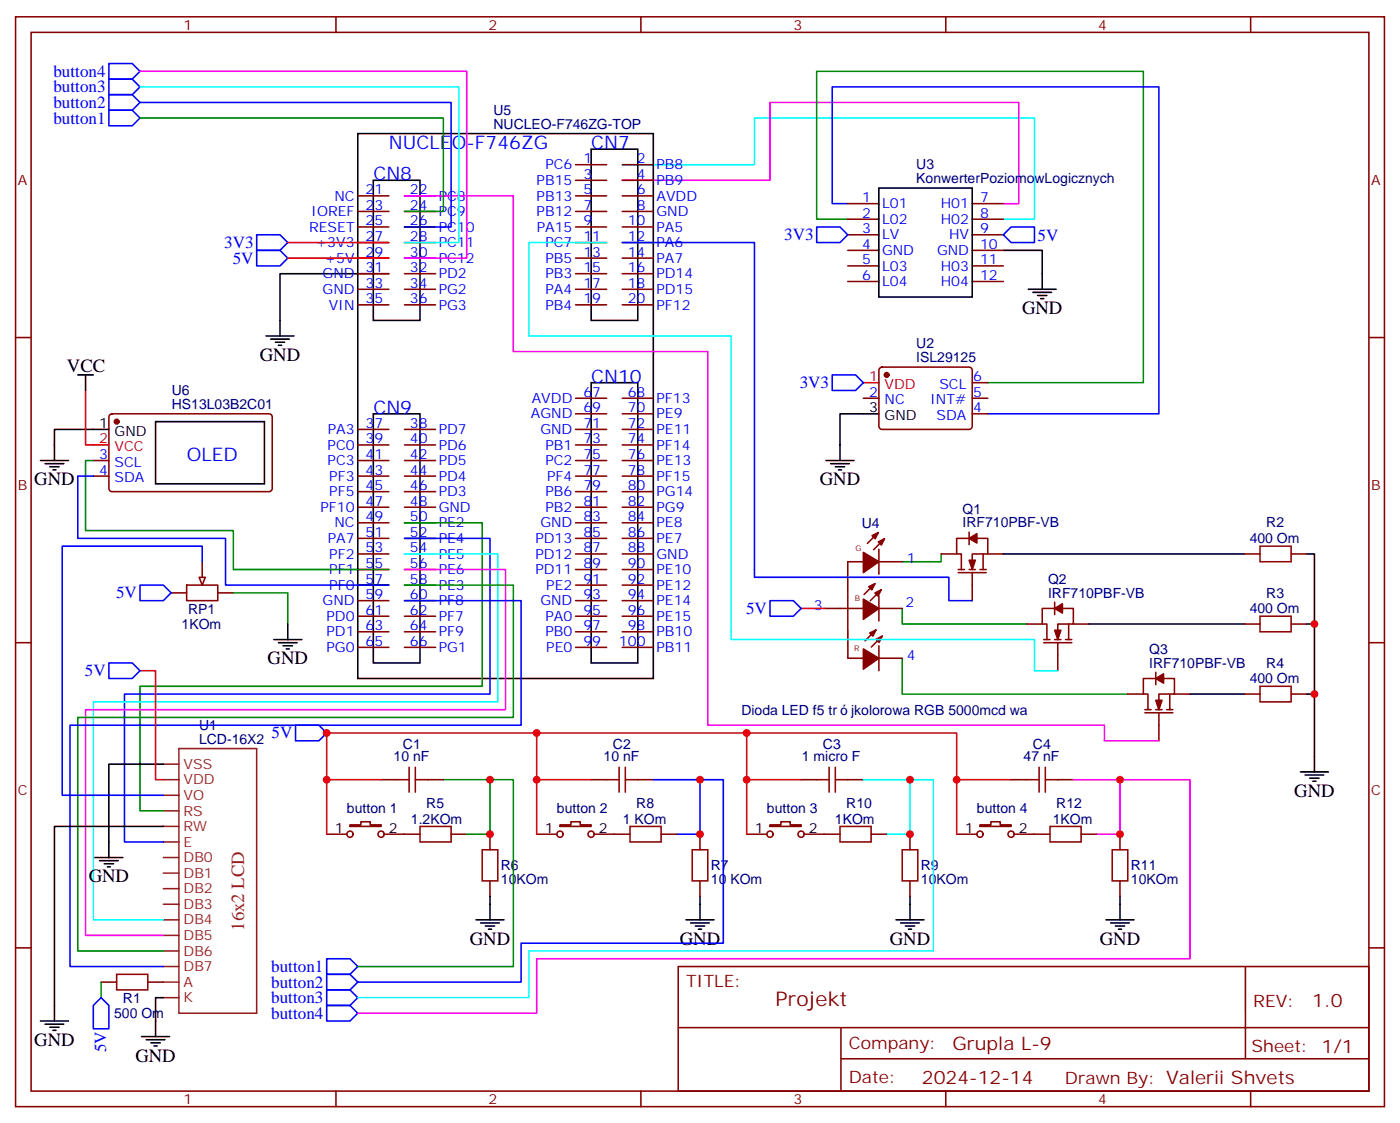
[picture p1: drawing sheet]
<svg xmlns="http://www.w3.org/2000/svg" width="317mm" height="254mm" viewBox="0 0 317 254" stroke-linecap="round" stroke-linejoin="round" font-family="sans-serif">
<path d="M192.3 49.7h-7.1v-33.5h74.1v70.5h-35.3M91.7 118.5h17.7v37h-77.7v28.2h5.3M91.7 132.6h24.7v30h-98.8v52.9h19.4M204.6 137.9v3.5h28.2M213.4 125.5v1.8h-8.8M204.6 149.2v8.1h51.2M100.5 176.7h10.6v12.3h-5.3M22.9 222.5v3.6" fill="none" stroke="#008700" stroke-width=".35"/>
<g fill="none" stroke="#000" stroke-width=".35">
<path d="M81.1 30.3h67.1v123.4h-67.1zM134.1 33.8h10.5v38.8h-10.5zM84.7 40.9h10.5v31.7h-10.5zM199.3 42.6h21.2v24.7h-21.2zM227.5 56.7h8.9v8.8M60.3 76.1h6.4M61.4 76.8h4.2M62.4 77.5h2.2M63.1 78.2h.8M88.2 62h-24.7v14.1M233.2 65.5h6.3M234.2 66.3h4.3"/>
<path d="M235.3 67h2.1M236 67.7h.7M84.7 93.8h10.5v56.4h-10.5zM134.1 86.7h10.5v63.5h-10.5zM199.3 93.8h-8.8v10.6M187.3 104.4h6.4M188.4 105.1h4.2M189.4 105.8h2.2M190.1 106.5h.8M227.5 125.5h54.7M296.3 125.5h1.8v49.4M246.9 141.4h35.3"/>
<path d="M269.9 157.3h12.3M296.3 141.4h1.8M296.3 157.3h1.8M37 173.1h-12.3v21.2M294.9 174.9h6.4M296 175.6h4.2M297 176.3h2.2M297.7 177h.7M21.5 194.3h6.4M22.6 195h4.2M23.6 195.7h2.2M24.3 196.4h.7"/>
<path d="M37 187.3h-24.7v44.1M107.9 208.4h6.4M109 209.1h4.2M110.1 209.8h2.1M110.8 210.5h.7M111.1 203.1v5.3M155.6 208.4h6.3M156.6 209.1h4.3M157.7 209.8h2.1M158.4 210.5h.7M158.7 203.1v5.3M203.2 208.4h6.3"/>
<path d="M204.3 209.1h4.2M205.3 209.8h2.1M206 210.5h.7M206.4 203.1v5.3M250.8 208.4h6.4M251.9 209.1h4.2M252.9 209.8h2.2M253.6 210.5h.8M254 203.1v5.3M9.2 231.4h6.3M10.2 232.1h4.3M11.3 232.8h2.1"/>
<path d="M12 233.5h.7M32.1 234.9h6.4M33.2 235.6h4.2M34.2 236.3h2.1M34.9 237h.7M37 226.1h-1.7v8.8"/>
</g>
<path d="M141.1 37.3h30v-10.6h63.5v23h-7.1M137.6 55h-17.7v21.1h45.9v68.8h68.8v7.1h5.3M91.7 125.5h21.2v33.5h-91.7v49.4h15.8M195.8 176.7h10.6v12.3h-5.3" fill="none" stroke="#0ff" stroke-width=".35"/>
<path d="M91.7 44.4h24.7v35.3h44.1v84.6h90v3.6h12.3M141.1 40.9h33.5v-17.7h56.5v22.9h-3.6M91.7 129h23v31.8h-95.3v51.1h17.6M243.4 176.7h10.6v12.3h-5.3" fill="none" stroke="#f0f" stroke-width=".35"/>
<g fill="none" stroke="#00f" stroke-width=".35">
<path d="M58.2 56.7h5.3l1.8 1.8-1.8 1.8h-5.3zM58.2 53.2h5.3l1.8 1.8-1.8 1.7h-5.3zM141.1 55h30v75.8h44.1v5.3h5.3M185.2 51.4h5.3l1.8 1.8-1.8 1.8h-5.3zM192.3 46.1h-3.6v-26.4h74.1v74.1h-38.8M227.5 53.2l1.8-1.8h5.3v3.6h-5.3zM188.7 84.9h5.3l1.8 1.8-1.8 1.8h-5.3zM91.7 122h19.4v35.3h-82.9v33.5h8.8M91.7 136.1h26.5v28.2h-102.3v54.7h21.1M174.6 136.1h5.3l1.8 1.8-1.8 1.7h-5.3zM24.7 150.2h5.3l1.7 1.8-1.7 1.7h-5.3zM67 164.3h5.3l1.8 1.8-1.8 1.8h-5.3z"/>
<path d="M148.2 176.7h10.5v12.3h-5.2M22.9 226.1l1.8 1.7v5.3h-3.5v-5.3z"/>
</g>
<g fill="none" stroke="#870000" stroke-width=".35">
<path d="M3.5 3.8h310.5v247h-310.5zM7.1 7.3h303.3v239.9h-303.3zM76.2 3.8v3.5M145.3 3.8v3.5M214.5 3.8v3.5M283.6 3.8v3.5M130.5 37.3h7.1M141.1 37.3h7.1M81.1 44.4h7.1M81.1 47.9h7.1M81.1 51.4h7.1M81.1 55h7.1"/>
<path d="M81.1 58.5h7.1M91.7 44.4h7.1M91.7 47.9h7.1M91.7 51.4h7.1M91.7 55h7.1M91.7 58.5h7.1M130.5 40.9h7.1M130.5 44.4h7.1M130.5 47.9h7.1M130.5 51.4h7.1M130.5 55h7.1M130.5 58.5h7.1"/>
<path d="M141.1 40.9h7.1M141.1 44.4h7.1M141.1 47.9h7.1M141.1 51.4h7.1M141.1 55h7.1M141.1 58.5h7.1M192.3 46.1h7M192.3 49.7h7M192.3 53.2h7M192.3 56.7h7M220.5 46.1h7M220.5 49.7h7"/>
<path d="M220.5 53.2h7M220.5 56.7h7M3.5 76.5h3.6M81.1 62h7.1M81.1 65.5h7.1M81.1 69.1h7.1M91.7 62h7.1M91.7 65.5h7.1M91.7 69.1h7.1M130.5 62h7.1M130.5 65.5h7.1M130.5 69.1h7.1"/>
<path d="M141.1 62h7.1M141.1 65.5h7.1M141.1 69.1h7.1M192.3 60.3h7M192.3 63.8h7M220.5 60.3h7M220.5 63.8h7M310.4 76.5h3.6M81.1 97.3h7.1M91.7 97.3h7.1M130.5 97.3h7.1M130.5 90.2h7.1"/>
<path d="M130.5 93.8h7.1M141.1 97.3h7.1M141.1 90.2h7.1M141.1 93.8h7.1M195.8 90.2h3.5M199.6 83.4l.4-.2h19.8a.71 .71 0 0 1 .7 .7v12.7a.76 .76 0 0 1-.7 .7h-19.8a.76 .76 0 0 1-.7-.7v-12.7zM220.5 90.2h3.5M220.5 93.8h3.5M220.5 86.7h3.5M81.1 100.8h7.1M81.1 104.4h7.1M81.1 107.9h7.1"/>
<path d="M81.1 111.4h7.1M81.1 114.9h7.1M81.1 118.5h7.1M91.7 100.8h7.1M91.7 104.4h7.1M91.7 107.9h7.1M91.7 111.4h7.1M91.7 114.9h7.1M91.7 118.5h7.1M130.5 100.8h7.1M130.5 104.4h7.1M130.5 107.9h7.1"/>
<path d="M130.5 111.4h7.1M130.5 114.9h7.1M130.5 118.5h7.1M141.1 100.8h7.1M141.1 104.4h7.1M141.1 107.9h7.1M141.1 111.4h7.1M141.1 114.9h7.1M141.1 118.5h7.1M38.8 134.3h3.5M42.3 132.6h7.1v3.5h-7.1zM45.9 127.3v3.5"/>
<path d="M49.4 134.3h3.5M81.1 122h7.1M81.1 125.5h7.1M81.1 129h7.1M81.1 132.6h7.1M81.1 136.1h7.1M81.1 139.6h7.1M91.7 122h7.1M91.7 125.5h7.1M91.7 129h7.1M91.7 132.6h7.1M91.7 136.1h7.1"/>
<path d="M91.7 139.6h7.1M130.5 122h7.1M130.5 125.5h7.1M130.5 129h7.1M130.5 132.6h7.1M130.5 136.1h7.1M130.5 139.6h7.1M141.1 122h7.1M141.1 125.5h7.1M141.1 129h7.1M141.1 132.6h7.1M141.1 136.1h7.1"/>
<path d="M141.1 139.6h7.1M187 137.9h8.8M195.8 127.3h-3.5v21.8M198.4 132.2l-2.4 2.5M199.2 120.7l-2.5 2.4M199.3 137.9h5.3M199.3 127.3h5.3M199.3 124.5v5.6M199.3 135v5.7M199.8 133.7l-2.4 2.4M200.6 122.1l-2.5 2.5M213.4 125.5h3.6"/>
<path d="M217.3 129h1.4M217.3 129.8h6.4M219.8 122h-2.8v3.5h1v3.5M219.8 120.6v2.8M219.8 129h1.4M220.5 122h3.5v3.5h-3.5v3.5M220.5 129.8v6.3M222.2 129h1.5M223 125.5v3.5M224 125.5h3.5M239.2 137.9h-2.8v3.5h1v3.5M239.2 136.5v2.8"/>
<path d="M239.9 137.9h3.5v3.5h-3.5v3.5M282.2 125.5h3.6M292.8 125.5h3.5M3.5 145.6h3.6M81.1 143.2h7.1M81.1 146.7h7.1M91.7 143.2h7.1M91.7 146.7h7.1M130.5 143.2h7.1M130.5 146.7h7.1M141.1 143.2h7.1M141.1 146.7h7.1"/>
<path d="M192.3 149.2h3.5M198.7 142.7l-2.5 2.5M199.3 146.3v5.7M199.3 149.2h5.3M200.1 144.1l-2.5 2.5M232.8 141.4h3.6M236.7 145.6h6.4M236.7 144.9h1.4M239.2 144.9h1.4M239.9 145.6v6.4M241.7 144.9h1.4M242.4 141.4v3.5"/>
<path d="M243.4 141.4h3.5M255.8 157.3h3.5M262.1 153.7h-2.8v3.6h1v3.5M262.1 152.3v2.9M262.8 153.7h3.5v3.6h-3.5v3.5M265.3 157.3v3.5M266.3 157.3h3.6M282.2 157.3h3.6M282.2 141.4h3.6M292.8 157.3h3.5M292.8 141.4h3.5M310.4 145.6h3.6"/>
<path d="M86.4 176.7h3.6M97 176.7h3.5M134.1 176.7h3.5M144.6 176.7h3.6M181.7 176.7h3.5M192.3 176.7h3.5M229.3 176.7h3.5M239.9 176.7h3.5M259.6 161.5h6.4M259.6 160.8h1.5M262.1 160.8h1.4M262.8 161.5v6.4"/>
<path d="M264.6 160.8h1.4M74.1 189h4.6M79.4 186.9h2.4v-.7h2.2v.7h2.4v.4h-7zM87.1 189h8.1M102.3 189h3.5M111.1 189v3.5M111.1 199.6v3.5M121.7 189h4.6M127 186.9h2.5v-.7h2.1v.7h2.5v.4h-7.1zM134.8 189h8.1M149.9 189h3.6M158.7 189v3.5"/>
<path d="M158.7 199.6v3.5M169.3 189h4.6M174.6 186.9h2.5v-.7h2.1v.7h2.5v.4h-7.1zM182.4 189h8.1M197.6 189h3.5M206.4 189v3.5M206.4 199.6v3.5M217 189h4.5M222.2 186.9h2.5v-.7h2.1v.7h2.5v.4h-7.1zM230 189h8.1M245.2 189h3.5M254 189v3.5"/>
<path d="M254 199.6v3.5M3.5 214.8h3.6M153.8 219h156.6v28.2h-156.6zM282.4 219v20.9M310.4 214.8h3.6M22.9 222.5h3.6M33.5 222.5h3.5M153.8 232.9h156.5M190.7 239.9h119.6M190.7 232.9v14.1M76.2 247.2v3.6M145.3 247.2v3.6"/>
<path d="M214.5 247.2v3.6M283.6 247.2v3.6"/>
<circle cx="79.4" cy="189" r=".71"/>
<circle cx="86.4" cy="189" r=".71"/>
<circle cx="127" cy="189" r=".71"/>
<circle cx="134.1" cy="189" r=".71"/>
<circle cx="174.6" cy="189" r=".71"/>
<circle cx="181.7" cy="189" r=".71"/>
<circle cx="222.3" cy="189" r=".71"/>
<circle cx="229.3" cy="189" r=".71"/>
</g>
<g fill="#870000" stroke="#870000" stroke-width=".35">
<path d="M195.8 125.2l3.5 2.1-3.5 2.5z"/>
<path d="M195.8 135.7l3.5 2.2-3.5 2.4z"/>
<path d="M199.2 122.8l1.4-.7-.7 1.4z"/>
<path d="M197.8 121.4l1.4-.7-.7 1.4z"/>
<path d="M198.4 134.4l1.4-.7-.7 1.4z"/>
<path d="M197 132.9l1.4-.7-.7 1.5z"/>
<path d="M197.3 143.4l1.4-.7-.7 1.4z"/>
<path d="M198.7 144.9l1.4-.8-.7 1.5z"/>
<path d="M195.8 147l3.5 2.2-3.5 2.4z"/>
<path d="M262.1 158.7h1.4l-.7 2.1z"/>
<path d="M262.1 153.7l1.8-1v2.1z"/>
<path d="M239.2 142.8h1.4l-.7 2.1z"/>
<path d="M239.2 137.9l1.7-1.1v2.1z"/>
<path d="M219.8 126.9h1.4l-.7 2.1z"/>
<path d="M219.8 122l1.7-1.1v2.1z"/>
<circle cx="201.1" cy="84.9" r=".53"/>
</g>
<path d="M65.3 58.5h22.9M65.3 55h22.9M195.8 86.7h3.5M181.7 137.9h5.3M31.7 152h3.6v24.7h1.7M74.1 176.7h12.3M121.7 166.1h47.6v22.9M121.7 176.7v12.3M134.1 176.7h-12.4v-10.6h-47.6v22.9M169.3 166.1h47.7v22.9M169.3 176.7h12.4M217 176.7h12.3" fill="none" stroke="#f00" stroke-width=".35"/>
<g fill="none" stroke="#8c2424" stroke-width=".35">
<path d="M37 176.7h3.6M37 173.1h3.6M40.6 169.6h17.6v60h-17.6zM37 194.3h3.6M37 197.8h3.6M37 190.8h3.6M37 187.3h3.6M37 183.7h3.6M37 180.2h3.6M37 201.4h3.6M37 204.9h3.6M37 208.4h3.6"/>
<path d="M37 211.9h3.6M37 215.5h3.6M37 219h3.6M37 222.5h3.6M37 226.1h3.6"/>
</g>
<g fill="none" stroke="#a10000" stroke-width=".35">
<path d="M285.8 123.8h7v3.5h-7zM285.8 139.6h7v3.6h-7zM285.8 155.5h7v3.5h-7zM90 176.7h2.8M92.8 173.8v5.7M94.2 176.7h2.8M94.2 173.8v5.7M137.6 176.7h2.8M140.4 173.8v5.7M141.8 176.7h2.8M141.8 173.8v5.7M185.2 176.7h2.8"/>
<path d="M188 173.8v5.7M189.4 176.7h2.9M189.4 173.8v5.7M232.8 176.7h2.9M235.7 173.8v5.7M237.1 176.7h2.8M237.1 173.8v5.7M95.2 187.3h7.1v3.5h-7.1zM109.4 192.5h3.5v7.1h-3.5zM142.9 187.3h7v3.5h-7zM157 192.5h3.5v7.1h-3.5zM190.5 187.3h7.1v3.5h-7.1z"/>
<path d="M204.6 192.5h3.5v7.1h-3.5zM238.1 187.3h7.1v3.5h-7.1zM252.2 192.5h3.6v7.1h-3.6zM26.5 220.8h7v3.5h-7z"/>
</g>
<path d="M45.2 130.8h1.4l-.7 1.8z" fill="#f0f0f0" stroke="#870000" stroke-width=".35"/>
<g fill="none" stroke="#00f" stroke-width=".35">
<path d="M24.7 14.4h5.3l1.7 1.8-1.7 1.7h-5.3zM24.7 17.9h5.3l1.7 1.8-1.7 1.7h-5.3zM24.7 21.4h5.3l1.7 1.8-1.7 1.8h-5.3zM24.7 25h5.3l1.7 1.7-1.7 1.8h-5.3zM31.7 23.2h70.6v28.2h-10.6M21.2 107.9h-3.6v14.1h33.6v10.6h37M31.7 132.6h5.3l1.8 1.7-1.8 1.8h-5.3zM45.9 127.3v-3.5h-31.8v56.4h22.9M158.7 176.7h5.3v37h-45.8v8.8h-37.1M74.1 217.2h5.3l1.7 1.8-1.7 1.8h-5.3zM74.1 220.8h5.3l1.7 1.7-1.7 1.8h-5.3zM74.1 224.3h5.3l1.7 1.8-1.7 1.7h-5.3z"/>
<path d="M74.1 227.8h5.3l1.7 1.8-1.7 1.8h-5.3z"/>
</g>
<path d="M31.7 26.7h68.8v21.2h-8.8M21.2 104.4h-1.8v15.8h33.5v8.8h35.3M52.9 134.3h12.4v7.1M111.1 176.7h5.3v42.3h-35.3" fill="none" stroke="#008700" stroke-width=".35"/>
<g fill="none" stroke="#000" stroke-width=".35">
<path d="M17.6 84.9h3.6M19.4 84.9v3.6M24.7 97.3h-12.4v7.1M35.3 95.5h24.7v14.1h-24.7zM9.2 104.4h6.3M10.2 105.1h4.3M11.3 105.8h2.1M12 106.5h.7M62.1 144.9h6.3M63.1 145.6h4.3M64.2 146.3h2.1M64.9 147h.7"/>
<path d="M65.3 141.4v3.5"/>
</g>
<path d="M31.7 19.7h72.4v35.3h-12.4M206.4 176.7h5.3v38.8h-91.8v10.6h-38.8" fill="none" stroke="#0ff" stroke-width=".35"/>
<path d="M31.7 16.2h74.1v42.3h-14.1M254 176.7h15.9v40.5h-148.2v12.4h-40.6" fill="none" stroke="#f0f" stroke-width=".35"/>
<path d="M24.9 94l.5-.2h35.6a.71 .71 0 0 1 .7 .7v16.2a.76 .76 0 0 1-.7 .7h-35.6a.76 .76 0 0 1-.7-.7v-16.2zM21.2 104.4h3.5M21.2 107.9h3.5" fill="none" stroke="#870000" stroke-width=".35"/>
<circle cx="26.5" cy="95.5" r=".53" fill="#870000" stroke="#870000" stroke-width=".35"/>
<path d="M19.4 88.5v12.3h5.3" fill="none" stroke="#f00" stroke-width=".35"/>
<g fill="#c00">
<circle cx="298.1" cy="157.3" r=".88"/>
<circle cx="298.1" cy="141.4" r=".88"/>
<circle cx="111.1" cy="189" r=".88"/>
<circle cx="158.8" cy="189" r=".88"/>
<circle cx="121.7" cy="176.7" r=".88"/>
<circle cx="206.4" cy="189" r=".88"/>
<circle cx="121.7" cy="166.1" r=".88"/>
<circle cx="169.3" cy="176.7" r=".88"/>
<circle cx="254" cy="189" r=".88"/>
<circle cx="169.3" cy="166.1" r=".88"/>
<circle cx="217" cy="176.7" r=".88"/>
<circle cx="74.1" cy="176.7" r=".88"/>
<circle cx="74.1" cy="166.1" r=".88"/>
<circle cx="111.1" cy="176.7" r=".88"/>
<circle cx="158.8" cy="176.7" r=".88"/>
<circle cx="206.4" cy="176.7" r=".88"/>
<circle cx="254" cy="176.7" r=".88"/>
</g>
<text font-size="4.6" fill="#800" x="175.9" y="228">Projekt</text>
<g font-size="4.2" fill="#00f">
<text x="88.2" y="33.8">NUCLEO-F746ZG</text>
<text x="134.1" y="33.8">CN7</text>
<text x="84.7" y="40.9">CN8</text>
<text x="134.1" y="86.7">CN10</text>
<text x="84.7" y="93.8">CN9</text>
<text x="42.3" y="104.4">OLED</text>
</g>
<g font-size="4.2">
<text x="231.8" y="71.2">GND</text>
<text x="58.9" y="81.8">GND</text>
<text x="15.2" y="84.2">VCC</text>
<text x="7.8" y="110">GND</text>
<text x="185.9" y="110">GND</text>
<text x="60.7" y="150.6">GND</text>
<text x="293.5" y="180.6">GND</text>
<text x="20.1" y="200">GND</text>
<text x="106.5" y="214.1">GND</text>
<text x="154.2" y="214.1">GND</text>
<text x="201.8" y="214.1">GND</text>
<text x="249.4" y="214.1">GND</text>
<text x="7.8" y="237">GND</text>
<text x="30.7" y="240.5">GND</text>
</g>
<text font-size="4.2" fill="#8d2323" x="55.4" y="210.9" transform="rotate(-90 55.4 210.9)">16x2 LCD</text>
<g font-size="4.2" fill="#800">
<text x="297.6" y="228.3">1.0</text>
<text x="216" y="237.8">Grupla L-9</text>
<text x="209.1" y="245.6">2024-12-14</text>
</g>
<g font-size="3.9" fill="#00f">
<text x="12.1" y="17.4">button4</text>
<text x="12.1" y="21">button3</text>
<text x="12.1" y="24.5">button2</text>
<text x="12.1" y="28">button1</text>
<text x="50.8" y="56.2">3V3</text>
<text x="52.8" y="59.7">5V</text>
<text x="177.8" y="54.4">3V3</text>
<text x="235.3" y="54.5">5V</text>
<text x="181.4" y="87.9">3V3</text>
<text x="26.3" y="135.5">5V</text>
<text x="169.2" y="139">5V</text>
<text x="19.3" y="153.1">5V</text>
<text x="61.6" y="167.3">5V</text>
<text x="61.5" y="220.3">button1</text>
<text x="61.5" y="223.8">button2</text>
<text x="61.5" y="227.3">button3</text>
<text x="61.5" y="230.9">button4</text>
<text x="24.1" y="238.4" transform="rotate(-90 24.1 238.4)">5V</text>
</g>
<g font-size="3.9" fill="#800">
<text x="155.6" y="223.6">TITLE:</text>
<text x="284.2" y="228.3">REV:</text>
<text x="192.5" y="237.8">Company:</text>
<text x="283.9" y="238.4">Sheet: 1/1</text>
<text x="192.5" y="245.5">Date:</text>
<text x="241.5" y="245.6">Drawn By: Valerii Shvets</text>
</g>
<g font-size="3.2" fill="#800">
<text x="41.6" y="6.8">1</text>
<text x="110.8" y="6.8">2</text>
<text x="179.9" y="6.8">3</text>
<text x="249.1" y="6.8">4</text>
<text x="4.1" y="41.9">A</text>
<text x="311" y="41.9">A</text>
<text x="4.1" y="111.1">B</text>
<text x="311" y="111.1">B</text>
<text x="4.1" y="180.2">C</text>
<text x="311" y="180.2">C</text>
<text x="41.6" y="250.2">1</text>
<text x="110.8" y="250.2">2</text>
<text x="179.9" y="250.2">3</text>
<text x="249.1" y="250.2">4</text>
</g>
<g font-size="3.2" fill="#000080">
<text x="111.9" y="29.2">NUCLEO-F746ZG-TOP</text>
<text x="111.9" y="26">U5</text>
<text x="207.8" y="41.4">KonwerterPoziomowLogicznych</text>
<text x="207.8" y="38.2">U3</text>
<text x="207.8" y="82">ISL29125</text>
<text x="207.8" y="78.8">U2</text>
<text x="39" y="89.4">U6</text>
<text x="39" y="92.6">HS13L03B2C01</text>
<text x="195.4" y="119.6">U4</text>
<text x="218.3" y="119.5">IRF710PBF-VB</text>
<text x="218.3" y="116.4">Q1</text>
<text x="287.2" y="119.5">R2</text>
<text x="283.4" y="123.1">400 Om</text>
<text x="237.7" y="135.4">IRF710PBF-VB</text>
<text x="237.7" y="132.2">Q2</text>
<text x="287.2" y="135.4">R3</text>
<text x="41.2" y="142.5">1KOm</text>
<text x="42.7" y="139">RP1</text>
<text x="283.4" y="139">400 Om</text>
<text x="260.6" y="148.1">Q3</text>
<text x="260.6" y="151.3">IRF710PBF-VB</text>
<text x="283.4" y="154.9">400 Om</text>
<text x="287.2" y="151.3">R4</text>
<text x="168.1" y="161.9">Dioda LED f5 tr</text>
<text x="193" y="161.9">jkolorowa RGB 5000mcd wa</text>
<text x="45.1" y="165.4">U1</text>
<text x="45.1" y="168.6">LCD-16X2</text>
<text x="89.3" y="172.5">10 nF</text>
<text x="91.4" y="169.6">C1</text>
<text x="136.9" y="172.5">10 nF</text>
<text x="139" y="169.6">C2</text>
<text x="181.9" y="172.5">1 micro F</text>
<text x="186.6" y="169.6">C3</text>
<text x="232.2" y="172.5">47 nF</text>
<text x="234.3" y="169.6">C4</text>
<text x="78.7" y="184.3">button 1</text>
<text x="96.7" y="183">R5</text>
<text x="126.3" y="184.3">button 2</text>
<text x="144.3" y="183">R8</text>
<text x="173.9" y="184.3">button 3</text>
<text x="191.9" y="183">R10</text>
<text x="221.6" y="184.3">button 4</text>
<text x="239.5" y="183">R12</text>
<text x="93.2" y="186.6">1.2KOm</text>
<text x="141.3" y="186.6">1 KOm</text>
<text x="189.4" y="186.6">1KOm</text>
<text x="238.7" y="186.6">1KOm</text>
<text x="113.6" y="197.2">R6</text>
<text x="161.2" y="197.2">R7</text>
<text x="208.8" y="197.2">R9</text>
<text x="256.5" y="197.2">R11</text>
<text x="113.6" y="200.4">10KOm</text>
<text x="161.2" y="200.4">10 KOm</text>
<text x="208.8" y="200.4">10KOm</text>
<text x="256.5" y="200.4">10KOm</text>
<text x="27.9" y="227.2">R1</text>
<text x="25.9" y="230.7">500 Om</text>
</g>
<g font-size="3.2" fill="#00f">
<text x="121.7" y="41.9">PB15</text>
<text x="123.7" y="38.4">PC6</text>
<text x="132.3" y="37">1</text>
<text x="132.3" y="40.5">3</text>
<text x="144.4" y="37">2</text>
<text x="144.4" y="40.5">4</text>
<text x="148.9" y="38.4">PB8</text>
<text x="148.9" y="41.9">PB9</text>
<text x="75.8" y="45.4">NC</text>
<text x="82.9" y="44">21</text>
<text x="82.9" y="47.6">23</text>
<text x="93" y="44">22</text>
<text x="93" y="47.6">24</text>
<text x="99.5" y="45.4">PC8</text>
<text x="121.7" y="45.4">PB13</text>
<text x="132.3" y="44">5</text>
<text x="132.3" y="47.6">7</text>
<text x="144.4" y="44">6</text>
<text x="144.4" y="47.6">8</text>
<text x="148.9" y="45.4">AVDD</text>
<text x="195.5" y="45.8">1</text>
<text x="200" y="47.2">L01</text>
<text x="213.4" y="47.2">H01</text>
<text x="222.2" y="45.8">7</text>
<text x="70.1" y="52.5">RESET</text>
<text x="70.6" y="49">IOREF</text>
<text x="82.9" y="51.1">25</text>
<text x="93" y="51.1">26</text>
<text x="99.5" y="49">PC9</text>
<text x="99.5" y="52.5">PC10</text>
<text x="121.7" y="49">PB12</text>
<text x="121.7" y="52.5">PA15</text>
<text x="132.3" y="51.1">9</text>
<text x="142.4" y="51.1">10</text>
<text x="148.9" y="49">GND</text>
<text x="148.9" y="52.5">PA5</text>
<text x="195.5" y="49.3">2</text>
<text x="195.5" y="52.8">3</text>
<text x="200" y="50.7">L02</text>
<text x="213.4" y="50.7">H02</text>
<text x="222.2" y="49.3">8</text>
<text x="222.2" y="52.8">9</text>
<text x="71.6" y="56">+3V3</text>
<text x="73.7" y="59.5">+5V</text>
<text x="82.9" y="54.6">27</text>
<text x="82.9" y="58.1">29</text>
<text x="93" y="54.6">28</text>
<text x="93" y="58.1">30</text>
<text x="99.5" y="56">PC11</text>
<text x="99.5" y="59.5">PC12</text>
<text x="123.7" y="56">PC7</text>
<text x="123.7" y="59.5">PB5</text>
<text x="132.3" y="54.6">11</text>
<text x="132.3" y="58.1">13</text>
<text x="142.4" y="54.6">12</text>
<text x="142.4" y="58.1">14</text>
<text x="148.9" y="56">PA6</text>
<text x="148.9" y="59.5">PA7</text>
<text x="195.5" y="56.4">4</text>
<text x="195.5" y="59.9">5</text>
<text x="200" y="54.3">LV</text>
<text x="200" y="57.8">GND</text>
<text x="212.5" y="57.8">GND</text>
<text x="215.2" y="54.3">HV</text>
<text x="222.2" y="56.4">10</text>
<text x="222.2" y="59.9">11</text>
<text x="73.2" y="63.1">GND</text>
<text x="82.9" y="61.7">31</text>
<text x="82.9" y="65.2">33</text>
<text x="93" y="61.7">32</text>
<text x="93" y="65.2">34</text>
<text x="99.5" y="63.1">PD2</text>
<text x="123.7" y="63.1">PB3</text>
<text x="132.3" y="61.7">15</text>
<text x="132.3" y="65.2">17</text>
<text x="142.4" y="61.7">16</text>
<text x="142.4" y="65.2">18</text>
<text x="148.9" y="63.1">PD14</text>
<text x="195.5" y="63.4">6</text>
<text x="200" y="61.3">L03</text>
<text x="200" y="64.8">L04</text>
<text x="213.4" y="61.3">H03</text>
<text x="213.4" y="64.8">H04</text>
<text x="222.2" y="63.4">12</text>
<text x="73.2" y="66.6">GND</text>
<text x="74.6" y="70.1">VIN</text>
<text x="82.9" y="68.7">35</text>
<text x="93" y="68.7">36</text>
<text x="99.5" y="66.6">PG2</text>
<text x="99.5" y="70.1">PG3</text>
<text x="123.7" y="70.1">PB4</text>
<text x="123.7" y="66.6">PA4</text>
<text x="132.3" y="68.7">19</text>
<text x="142.4" y="68.7">20</text>
<text x="148.9" y="66.6">PD15</text>
<text x="148.9" y="70.1">PF12</text>
<text x="132.3" y="89.9">67</text>
<text x="142.4" y="89.9">68</text>
<text x="197.1" y="89.9">2</text>
<text x="213" y="88.1">SCL</text>
<text x="220.7" y="86.4">6</text>
<text x="220.7" y="89.9">5</text>
<text x="120.4" y="94.8">AGND</text>
<text x="120.6" y="91.3">AVDD</text>
<text x="132.3" y="93.4">69</text>
<text x="142.4" y="93.4">70</text>
<text x="148.9" y="91.3">PF13</text>
<text x="148.9" y="94.8">PE9</text>
<text x="200.6" y="91.7">NC</text>
<text x="210.9" y="91.7">INT#</text>
<text x="212.4" y="95.2">SDA</text>
<text x="220.7" y="93.4">4</text>
<text x="74.3" y="101.9">PC0</text>
<text x="74.3" y="98.4">PA3</text>
<text x="82.9" y="96.9">37</text>
<text x="82.9" y="100.5">39</text>
<text x="93" y="96.9">38</text>
<text x="93" y="100.5">40</text>
<text x="99.5" y="98.4">PD7</text>
<text x="99.5" y="101.9">PD6</text>
<text x="122.5" y="98.4">GND</text>
<text x="123.7" y="101.9">PB1</text>
<text x="132.3" y="96.9">71</text>
<text x="132.3" y="100.5">73</text>
<text x="142.4" y="96.9">72</text>
<text x="142.4" y="100.5">74</text>
<text x="148.9" y="98.4">PE11</text>
<text x="148.9" y="101.9">PF14</text>
<text x="22.5" y="104">3</text>
<text x="22.5" y="107.5">4</text>
<text x="26" y="105.8">SCL</text>
<text x="74.3" y="105.4">PC3</text>
<text x="82.9" y="104">41</text>
<text x="82.9" y="107.5">43</text>
<text x="93" y="104">42</text>
<text x="93" y="107.5">44</text>
<text x="99.5" y="105.4">PD5</text>
<text x="123.7" y="105.4">PC2</text>
<text x="132.3" y="104">75</text>
<text x="132.3" y="107.5">77</text>
<text x="142.4" y="104">76</text>
<text x="142.4" y="107.5">78</text>
<text x="148.9" y="105.4">PE13</text>
<text x="26" y="109.3">SDA</text>
<text x="74.7" y="108.9">PF3</text>
<text x="74.7" y="112.5">PF5</text>
<text x="82.9" y="111.1">45</text>
<text x="93" y="111.1">46</text>
<text x="99.5" y="108.9">PD4</text>
<text x="99.5" y="112.5">PD3</text>
<text x="123.7" y="112.5">PB6</text>
<text x="124.1" y="108.9">PF4</text>
<text x="132.3" y="111.1">79</text>
<text x="142.4" y="111.1">80</text>
<text x="148.9" y="108.9">PF15</text>
<text x="148.9" y="112.5">PG14</text>
<text x="72.7" y="116">PF10</text>
<text x="75.8" y="119.5">NC</text>
<text x="82.9" y="114.6">47</text>
<text x="82.9" y="118.1">49</text>
<text x="93" y="114.6">48</text>
<text x="93" y="118.1">50</text>
<text x="99.5" y="116">GND</text>
<text x="99.5" y="119.5">PE2</text>
<text x="122.5" y="119.5">GND</text>
<text x="123.7" y="116">PB2</text>
<text x="132.3" y="114.6">81</text>
<text x="132.3" y="118.1">83</text>
<text x="142.4" y="114.6">82</text>
<text x="142.4" y="118.1">84</text>
<text x="148.9" y="116">PG9</text>
<text x="148.9" y="119.5">PE8</text>
<text x="74.3" y="123">PA7</text>
<text x="82.9" y="121.6">51</text>
<text x="82.9" y="125.2">53</text>
<text x="93" y="121.6">52</text>
<text x="93" y="125.2">54</text>
<text x="99.5" y="123">PE4</text>
<text x="121.4" y="123">PD13</text>
<text x="132.3" y="121.6">85</text>
<text x="132.3" y="125.2">87</text>
<text x="142.4" y="121.6">86</text>
<text x="142.4" y="125.2">88</text>
<text x="148.9" y="123">PE7</text>
<text x="74.7" y="126.6">PF2</text>
<text x="74.7" y="130.1">PF1</text>
<text x="82.9" y="128.7">55</text>
<text x="93" y="128.7">56</text>
<text x="99.5" y="126.6">PE5</text>
<text x="99.5" y="130.1">PE6</text>
<text x="121.4" y="126.6">PD12</text>
<text x="121.4" y="130.1">PD11</text>
<text x="132.3" y="128.7">89</text>
<text x="142.4" y="128.7">90</text>
<text x="148.9" y="126.6">GND</text>
<text x="148.9" y="130.1">PE10</text>
<text x="205.7" y="127.6">1</text>
<text x="73.2" y="137.2">GND</text>
<text x="74.7" y="133.6">PF0</text>
<text x="82.9" y="132.2">57</text>
<text x="82.9" y="135.7">59</text>
<text x="93" y="132.2">58</text>
<text x="93" y="135.7">60</text>
<text x="99.5" y="133.6">PE3</text>
<text x="99.5" y="137.2">PF8</text>
<text x="122.5" y="137.2">GND</text>
<text x="123.9" y="133.6">PE2</text>
<text x="132.3" y="132.2">91</text>
<text x="132.3" y="135.7">93</text>
<text x="142.4" y="132.2">92</text>
<text x="142.4" y="135.7">94</text>
<text x="148.9" y="133.6">PE12</text>
<text x="148.9" y="137.2">PE14</text>
<text x="205.3" y="137.5">2</text>
<text x="74.1" y="140.7">PD0</text>
<text x="82.9" y="139.3">61</text>
<text x="82.9" y="142.8">63</text>
<text x="93" y="139.3">62</text>
<text x="93" y="142.8">64</text>
<text x="99.5" y="140.7">PF7</text>
<text x="123.7" y="140.7">PA0</text>
<text x="132.3" y="139.3">95</text>
<text x="132.3" y="142.8">97</text>
<text x="142.4" y="139.3">96</text>
<text x="142.4" y="142.8">98</text>
<text x="148.9" y="140.7">PE15</text>
<text x="184.6" y="138.2">3</text>
<text x="74" y="147.7">PG0</text>
<text x="74.1" y="144.2">PD1</text>
<text x="82.9" y="146.3">65</text>
<text x="93" y="146.3">66</text>
<text x="99.5" y="144.2">PF9</text>
<text x="99.5" y="147.7">PG1</text>
<text x="123.7" y="144.2">PB0</text>
<text x="123.9" y="147.7">PE0</text>
<text x="132.3" y="146.3">99</text>
<text x="140.4" y="146.3">100</text>
<text x="148.9" y="144.2">PB10</text>
<text x="148.9" y="147.7">PB11</text>
<text x="205.7" y="149.5">4</text>
</g>
<g font-size="3.2" fill="#f00">
<text x="197.1" y="86.4">1</text>
<text x="200.6" y="88.1">VDD</text>
<text x="22.5" y="100.5">2</text>
<text x="26" y="102.2">VCC</text>
</g>
<g font-size="3.2">
<text x="197.1" y="93.4">3</text>
<text x="200.6" y="95.2">GND</text>
<text x="22.5" y="96.9">1</text>
<text x="26" y="98.7">GND</text>
<text x="75.9" y="188.7">1</text>
<text x="88.2" y="188.7">2</text>
<text x="123.6" y="188.7">1</text>
<text x="135.8" y="188.7">2</text>
<text x="171.2" y="188.7">1</text>
<text x="183.4" y="188.7">2</text>
<text x="218.8" y="188.7">1</text>
<text x="231.1" y="188.7">2</text>
</g>
<g font-size="3.2" fill="#8d2323">
<text x="41.6" y="177.7">VDD</text>
<text x="41.6" y="174.2">VSS</text>
<text x="41.6" y="184.8">RS</text>
<text x="41.6" y="181.3">VO</text>
<text x="41.6" y="191.8">E</text>
<text x="41.6" y="188.3">RW</text>
<text x="41.6" y="195.4">DB0</text>
<text x="41.6" y="198.9">DB1</text>
<text x="41.6" y="202.4">DB2</text>
<text x="41.6" y="206">DB3</text>
<text x="41.6" y="209.5">DB4</text>
<text x="41.6" y="213">DB5</text>
<text x="41.6" y="216.5">DB6</text>
<text x="41.6" y="220.1">DB7</text>
<text x="41.6" y="223.6">A</text>
<text x="41.6" y="227.1">K</text>
</g>
<g font-size="1.8" fill="#800">
<text x="194" y="124.8">G</text>
<text x="193.9" y="136.1">B</text>
<text x="193.7" y="147.4">R</text>
</g>
</svg>
